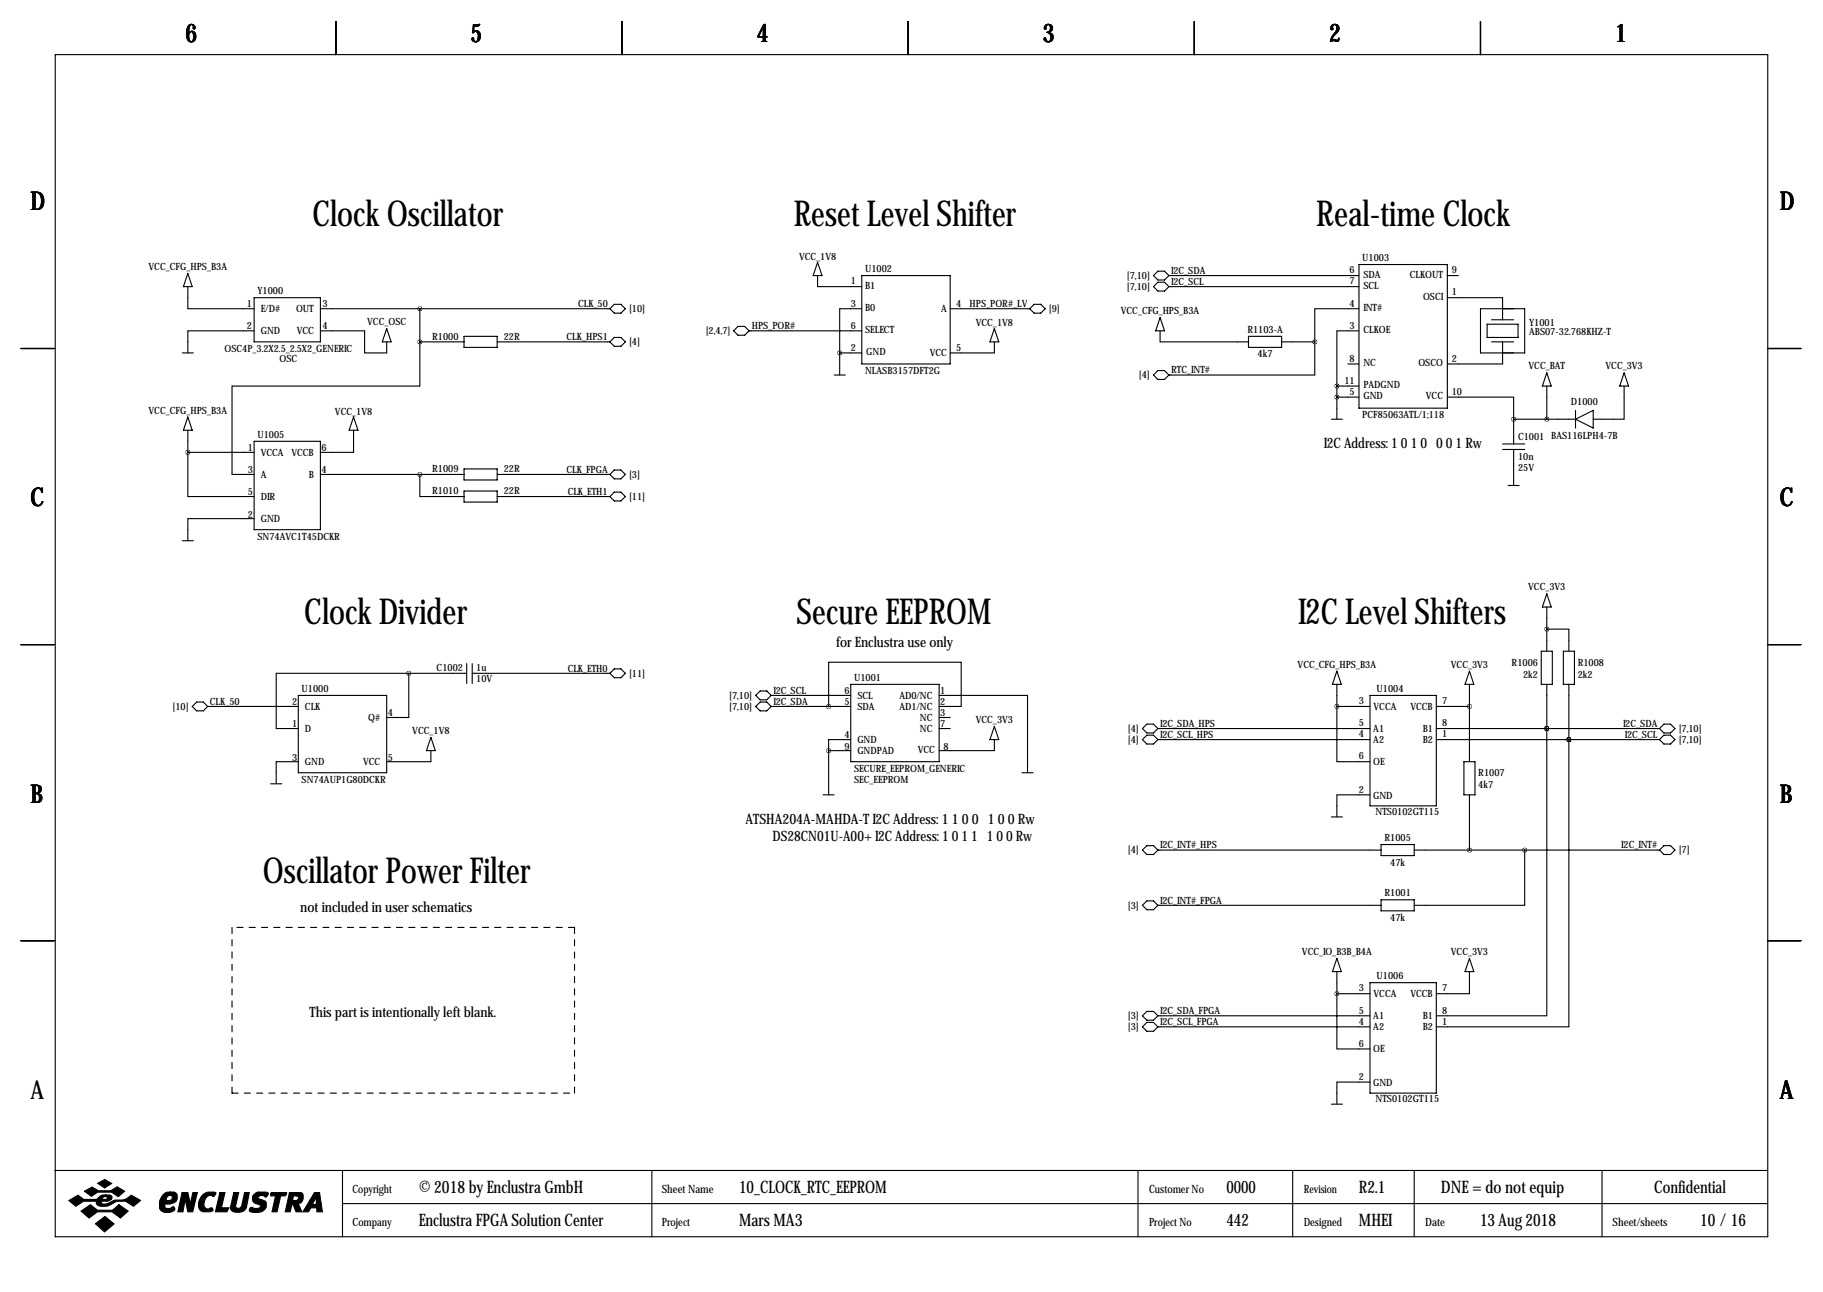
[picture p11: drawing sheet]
<svg xmlns="http://www.w3.org/2000/svg" width="419mm" height="297mm" viewBox="0 0 419 297" stroke-linecap="round" stroke-linejoin="round" font-family="sans-serif">
<g fill="none" stroke="#000" stroke-width=".25">
<path d="M12.7 12.6h393.7v271.7h-393.7zM77.2 4.9v7.7M143 4.9v7.7M208.8 4.9v7.7M274.6 4.9v7.7M340.4 4.9v7.7M43.2 65.9v5.1h15.2M43.2 62.9l1 3h-2zM58.4 76.1h-15.2v5M58.4 68.4h15.3v10.2h-15.3zM73.7 76.1h10.1v5h5.1v-2.5M73.7 71h66.5"/>
<path d="M88.9 75.6l1 3h-2zM96.5 78.6v10.2h-43.2v20.3h5.1M96.5 78.6h10.2M96.5 71v7.6M106.7 77.3h7.6v2.6h-7.6zM114.3 78.6h25.9M140.2 78.6l1-1h1.5l1.1 1-1.1 1h-1.5zM141.2 70h1.5l1.1 1-1.1 1h-1.5l-1-1zM168.7 76.1l1-1.1h1.5l1 1.1-1 1h-1.5zM172.2 76.1h25.9M188 60.3l1 3.1h-2.1zM188 63.4v2.5h10.1"/>
<path d="M198.1 71h-5.1v10.1M198.1 63.4h20.3v20.3h-20.3zM218.4 71h18.3M228.6 75.6l1 3h-2zM228.6 78.6v2.5h-10.2M236.7 71l1-1h1.6l1 1-1 1h-1.6zM265.2 65.9l1-1h1.5l1 1-1 1h-1.5zM265.2 63.4l1-1.1h1.5l1 1.1-1 1h-1.5zM266.7 76.1v2.5h20.3M266.7 73l1 3.1h-2zM268.7 63.4h43.7M268.7 65.9h43.7"/>
<path d="M287 77.3h7.6v2.6h-7.6zM294.6 78.6h7.7M302.3 78.6v7.6h-33.6M312.4 76.1h-5.1v12.7M312.4 71h-10.1v7.6M312.4 60.8h20.3v33h-20.3zM332.7 68.4h12.7v5.1M332.7 63.4h2.6M340.4 71h10.1v10.1h-10.1zM341.9 74.5h7.1v3.1h-7.1zM342.9 78.6h5.1M342.9 73.5h5.1"/>
<path d="M345.4 78.6v5.1h-12.7M4.8 80.1h7.6M41.9 81.1h2.5M43.2 98.9v5.1M43.2 95.9l1 3h-2zM81.3 98.9v5.1h-7.6M81.3 95.9l1 3h-2zM191.8 86.2h2.5M193 81.1h5.1M193 81.1v5.1M265.2 86.2l1-1h1.5l1 1-1 1h-1.5zM306.1 96.4h2.5"/>
<path d="M307.3 88.8h5.1M307.3 91.3h5.1M307.3 88.8v7.6M309.9 83.7h2.5M332.7 91.3h15.3v5.1M348 96.4h14.2M348 96.4v5.7M355.6 85.7l1 3.1h-2zM355.6 88.8v7.6M362.2 94.3v4.1M362.2 96.4l4.1-2.1v4.1zM373.4 88.8v7.6h-7.1"/>
<path d="M373.4 85.7l1 3.1h-2zM406.4 80.1h7.6M43.2 104v10.2h15.2M43.2 104h15.2M58.4 119.2h-15.2v5.1M58.4 101.5h15.3v20.3h-15.3zM73.7 109.1h33M96.5 109.1v5.1h10.2M106.7 107.8h7.6v2.5h-7.6zM106.7 112.9h7.6v2.5h-7.6zM114.3 109.1h25.9M114.3 114.2h25.9"/>
<path d="M141.2 108.1h1.5l1.1 1-1.1 1h-1.5l-1-1zM141.2 113.1h1.5l1.1 1.1-1.1 1h-1.5l-1-1zM345.4 102.1h5.1M345.4 103.3h5.1M346.7 111.6h2.5M348 103.3v8.3M41.9 124.3h2.5M355.6 139.6v10.1M355.6 136.5l1 3.1h-2zM4.8 148.2h7.6M68.6 159.9h20.3v17.8h-20.3zM94 154.8v10.2h-5.1"/>
<path d="M94 154.8h-30.5v12.7h5.1M94 154.8h13.3M107.3 152.6v4.5M108.6 154.8h31.6M108.6 152.6v4.5M140.2 154.8l1-1h1.5l1.1 1-1.1 1h-1.5zM174.8 158.9h1.5l1 1-1 1h-1.5l-1.1-1zM177.3 159.9h18.3M195.6 157.3h20.3v17.8h-20.3zM215.9 159.9h20.3v17.8M307.3 154.3l1.1 3h-2.1zM307.3 157.3v5.1"/>
<path d="M315 159.9h15.2v25.4h-15.2zM337.8 154.3l1 3h-2zM337.8 157.3v17.8M354.3 149.7h2.6v7.6h-2.6zM355.6 144.6h5.1v5.1M355.6 157.3v10.2M359.4 149.7h2.5v7.6h-2.5zM360.7 157.3v12.7M406.4 148.2h7.6M44.2 162.4l1-1h1.5l1.1 1-1.1 1h-1.5zM47.8 162.4h20.8M68.6 175.1h-5.1v5.1"/>
<path d="M99.1 172.6v2.5h-10.2M99.1 169.5l1 3.1h-2.1zM174.8 161.4h1.5l1 1-1 1h-1.5l-1.1-1zM177.3 162.4h18.3M190.5 162.4v-10.1h30.5v10.1h-5.1M190.5 172.6h5.1M190.5 172.6v10.1M195.6 170h-5.1v2.6M215.9 167.5h2.5M215.9 165h2.5M228.6 167l1 3h-2zM228.6 170v2.6h-12.7"/>
<path d="M234.9 177.7h2.6M262.6 167.5l1.1-1h1.5l1 1-1 1h-1.5zM262.6 170l1.1-1h1.5l1 1-1 1.1h-1.5zM266.2 167.5h48.8M266.2 170h48.8M307.3 162.4v12.7h7.7M307.3 162.4h7.7M330.2 162.4h7.6M330.2 167.5h51.3M330.2 170h51.3M336.5 175.1h2.6v7.6h-2.6zM355.6 167.5h.1"/>
<path d="M355.6 167.5v66h-25.4M360.7 170h.1M360.7 170v66.1h-30.5M381.5 167.5l1-1h1.5l1.1 1-1.1 1h-1.5zM382.5 169h1.5l1.1 1-1.1 1.1h-1.5l-1-1.1zM62.2 180.2h2.6M189.2 182.7h2.6M262.6 195.4l1.1-1h1.5l1 1-1 1.1h-1.5zM266.2 195.4h51.3M306.1 187.8h2.5M315 182.7h-7.7v5.1M317.5 194.2h7.6v2.5h-7.6z"/>
<path d="M325.1 195.4h56.4M337.8 182.7v12.7M350.5 195.4v12.7h-25.4M381.5 195.4l1-1h1.5l1.1 1-1.1 1.1h-1.5zM4.8 216.3h7.6M262.6 208.1l1.1-1h1.5l1 1-1 1.1h-1.5zM266.2 208.1h51.3M317.5 206.9h7.6v2.5h-7.6zM406.4 216.3h7.6M262.6 233.5l1.1-1h1.5l1 1-1 1.1h-1.5zM262.6 236.1l1.1-1h1.5l1 1-1 1h-1.5zM266.2 233.5h48.8"/>
<path d="M266.2 236.1h48.8M307.3 228.5v12.7h7.7M307.3 228.5h7.7M307.3 223.4v5.1M307.3 220.3l1.1 3.1h-2.1zM315 225.9h15.2v25.4h-15.2zM337.8 223.4v5.1h-7.6M337.8 220.3l1 3.1h-2zM306.1 253.9h2.5M315 248.8h-7.7v5.1M12.6 269.1h393.7M78.7 269.1v15.2"/>
<path d="M78.7 276.7h327.6M149.9 269.1v15.2M261.6 269.1v15.2M297.2 269.1v15.2M325.1 269.1v15.2M368.3 269.1v15.2"/>
</g>
<g fill="#000" stroke="#000" stroke-width=".25">
<path d="M15.8 276l2.1-1.2 1.4 1h2.8l.3-.2a1.77 1.77 0 0 1 1.9-.9v.4l-.6 .2-.2 .5h.9l.3-.6-.4-.1v-.4h.9a.59 .59 0 0 1 .6 .7l-.2 .4-.8 .4h-1.4l-.1 .1 .1 .4a3.2 3.2 0 0 0 2.7-.7l.3-.1a4 4 0 0 0 3.8-1.1l2.1 1.2-1.6 1.3a4 4 0 0 0-5.5-.2 2.66 2.66 0 0 1-2.9-.2l-.1-.7h-3l-1.8 1.1zM19.4 273.9l1.8-1 1.4 .9h2.9l1.4-.9 1.8 1-1.5 1.2-1.5-1h-3.2l-1.5 .9zM22.5 272l1.6-.8 1.6 .9-1.6 1zM18.6 278.4l2.2-1.4 1.6 1.2h3.5l1.4-1.2 2.2 1.4-1.8 1.6-1.9-1.4h-3.4l-1.9 1.4zM37.4 274.7a1.75 1.75 0 0 1 1.8-.6v.7a.82 .82 0 0 0-.8 1.2h.6a.6 .6 0 0 0 .6-.5 .6 .6 0 0 0-.4-.7v-.7h.8l.5 .3a1.61 1.61 0 0 1 0 1.7 1.61 1.61 0 0 1-1.5 .7h-1v.9l.2 .1h.9l.7-.4 .4 .4a1.06 1.06 0 0 1-1.3 1 1.82 1.82 0 0 1-2.2-1.1 3.5 3.5 0 0 1 .7-3zM41.9 274.2h1.3l.5 2.6 .6-2.6h1.1l-1.1 4.4h-1.1l-.6-2.9-.5 2.9h-1.2zM46.7 274.6a2.78 2.78 0 0 1 2.9-.4l-.4 .9a1.32 1.32 0 0 0-2.1 .8l-.2 .8a.98 .98 0 0 0 1.1 1.2 .55 .55 0 0 1 .6-.2 .55 .55 0 0 1 .4 .6l-.7 .3-1.8-.1a1.79 1.79 0 0 1-.8-2.3zM50.5 274.2h1.2l-.8 3.5h1.7l-.4 .9h-2.7zM53.7 274.2h1.2l-.7 3.1a.73 .73 0 0 0 .7 .5 .73 .73 0 0 0 .7-.6l.6-3h1.1l-.7 3.4a2.28 2.28 0 0 1-3.6 .4v-.4zM58.3 274.7l.8-.6h2.1l.5 .2v.2l-.6 .7a.96 .96 0 0 0-1-.4 .96 .96 0 0 0-.8 .6l1.7 .8a1.71 1.71 0 0 1-.1 1.8 1.71 1.71 0 0 1-1.7 .8l-1.4-.2a.51 .51 0 0 1-.4-.7 .51 .51 0 0 1 .8-.2l1 .1a.52 .52 0 0 0 .6-.2 .52 .52 0 0 0-.2-.7 1.39 1.39 0 0 1-1.4-.6 1.39 1.39 0 0 1 .1-1.6zM62.2 274.4l.2-.2h3.5l-.1 .4-.3 .3h-1l-.8 3.7h-1.2l.8-3.7h-1.1zM66.5 274.2h1.7v.7h-.7l-.2 1.1h.9l.3-.3a.44 .44 0 0 0 .1-.5 .44 .44 0 0 0-.4-.3v-.7h1l.3 .2 .2 .3v.9a1.03 1.03 0 0 1-1.2 1l.9 2h-1.3l-.8-1.8h-.1l-.5 1.8h-1.1z"/>
<path d="M72.3 274.2h1.2l.6 4.4h-1.3v-.9h-1.3l-.6 .9h-1.3l1.7-2.7h1l-.4 .8 .2 .2h.4l.2-.2v-1.5l-.4 .7h-1zM21.9 281.3l2.2-1.6 2.1 1.7-2.2 1.8z"/>
</g>
<path d="M53.3 213.2v38.1M132.1 213.2h-78.8M53.3 251.3h78.8M132.1 251.3v-38.1" fill="none" stroke="#000" stroke-width=".25" stroke-dasharray="1.4 1.4"/>
<path d="M93.9 154.8a.05 .05 0 0 0 .1 0 .05 .05 0 0 0-.1 0zM96.5 71a.05 .05 0 0 0 .1 0 .05 .05 0 0 0-.1 0zM347.9 96.4a.05 .05 0 0 0 .1 0 .05 .05 0 0 0-.1 0zM307.3 88.8a.05 .05 0 0 0 .1 0 .05 .05 0 0 0-.1 0zM307.3 91.3a.05 .05 0 0 0 .1 0 .05 .05 0 0 0-.1 0zM337.8 195.4a.05 .05 0 0 0 .1 0 .05 .05 0 0 0-.1 0zM337.8 162.4a.05 .05 0 0 0 .1 0 .05 .05 0 0 0-.1 0zM307.3 162.4a.05 .05 0 0 0 .1 0 .05 .05 0 0 0-.1 0zM193 81.1a.05 .05 0 0 0 .1 0 .05 .05 0 0 0-.1 0zM302.2 78.6a.05 .05 0 0 0 .1 0 .05 .05 0 0 0-.1 0zM360.6 170a.05 .05 0 0 0 .1 0 .05 .05 0 0 0-.1 0zM96.5 109.1a.05 .05 0 0 0 .1 0 .05 .05 0 0 0-.1 0zM96.5 78.6a.05 .05 0 0 0 .1 0 .05 .05 0 0 0-.1 0zM43.1 104a.05 .05 0 0 0 .1 0 .05 .05 0 0 0-.1 0zM307.3 228.5a.05 .05 0 0 0 .1 0 .05 .05 0 0 0-.1 0zM360.6 170a.05 .05 0 0 0 .1 0 .05 .05 0 0 0-.1 0zM350.5 195.4a.05 .05 0 0 0 .1 0 .05 .05 0 0 0-.1 0z" fill="#000" stroke="#000" stroke-width="1"/>
<g font-size="8.2">
<text x="71.8" y="51.9">Clock Oscillator</text>
<text x="182.5" y="51.9">Reset Level Shifter</text>
<text x="302.6" y="51.9">Real-time Clock</text>
<text x="70" y="143.4">Clock Divider</text>
<text x="183.1" y="143.4">Secure EEPROM</text>
<text x="298.4" y="143.4">I2C Level Shifters</text>
<text x="60.5" y="203.1">Oscillator Power Filter</text>
</g>
<g font-size="5.9">
<text x="42.7" y="9.8">6</text>
<text x="108.2" y="9.8">5</text>
<text x="174" y="9.8">4</text>
<text x="239.8" y="9.8">3</text>
<text x="305.6" y="9.8">2</text>
<text x="371.3" y="9.8">1</text>
<text x="7" y="48.4">D</text>
<text x="409.2" y="48.4">D</text>
<text x="7" y="116.4">C</text>
<text x="409.2" y="116.4">C</text>
<text x="7" y="184.5">B</text>
<text x="409.2" y="184.5">B</text>
<text x="7" y="252.6">A</text>
<text x="409.2" y="252.6">A</text>
</g>
<g font-size="4">
<text x="96.3" y="274.2">© 2018 by Enclustra GmbH</text>
<text x="169.9" y="274.2">10_CLOCK_RTC_EEPROM</text>
<text x="281.9" y="274.2">0000</text>
<text x="312.4" y="274.2">R2.1</text>
<text x="331.3" y="274.2">DNE = do not equip</text>
<text x="380.3" y="274.2">Confidential</text>
<text x="96.3" y="281.8">Enclustra FPGA Solution Center</text>
<text x="169.9" y="281.8">Mars MA3</text>
<text x="281.9" y="281.8">442</text>
<text x="312.4" y="281.8">MHEI</text>
<text x="340.3" y="281.8">13 Aug 2018</text>
<text x="390.9" y="281.8">10 / 16</text>
</g>
<g font-size="3.3">
<text x="304.3" y="103">I2C Address: 1 0 1 0 0 0 1 Rw</text>
<text x="192.2" y="148.7">for Enclustra use only</text>
<text x="171.4" y="189.3">ATSHA204A-MAHDA-T I2C Address: 1 1 0 0 1 0 0 Rw</text>
<text x="177.6" y="193.4">DS28CN01U-A00+ I2C Address: 1 0 1 1 1 0 0 Rw</text>
<text x="69" y="209.7">not included in user schematics</text>
<text x="71.2" y="233.8">This part is intentionally left blank.</text>
</g>
<g font-size="2.6">
<text x="81" y="274.2">Copyright</text>
<text x="152.1" y="274.2">Sheet Name</text>
<text x="264.2" y="274.2">Customer No</text>
<text x="299.7" y="274.2">Revision</text>
<text x="81" y="281.8">Company</text>
<text x="152.1" y="281.8">Project</text>
<text x="264.2" y="281.8">Project No</text>
<text x="299.7" y="281.8">Designed</text>
<text x="327.7" y="281.8">Date</text>
<text x="370.7" y="281.8">Sheet/sheets</text>
</g>
<g font-size="2.3">
<text x="183.7" y="59.8">VCC_1V8</text>
<text x="34.2" y="62.1">VCC_CFG_HPS_B3A</text>
<text x="195.6" y="65.4">1</text>
<text x="198.9" y="62.6">U1002</text>
<text x="259.1" y="64.1">[7,10]</text>
<text x="269.2" y="65.5">I2C_SCL</text>
<text x="269.2" y="63">I2C_SDA</text>
<text x="310.2" y="62.9">6</text>
<text x="310.2" y="65.4">7</text>
<text x="313.2" y="60.1">U1003</text>
<text x="313.4" y="63.9">SDA</text>
<text x="324.1" y="63.9">CLKOUT</text>
<text x="333.8" y="62.9">9</text>
<text x="56.7" y="70.5">1</text>
<text x="59.2" y="67.7">Y1000</text>
<text x="59.9" y="71.7">E/D#</text>
<text x="68.1" y="71.7">OUT</text>
<text x="74.2" y="70.5">3</text>
<text x="132.9" y="70.6">CLK_50</text>
<text x="144.6" y="71.7">[10]</text>
<text x="195.6" y="70.5">3</text>
<text x="198.9" y="66.4">B1</text>
<text x="198.9" y="71.5">B0</text>
<text x="216.4" y="71.7">A</text>
<text x="219.8" y="70.5">4</text>
<text x="222.9" y="70.6">HPS_POR#_LV</text>
<text x="241.1" y="71.7">[9]</text>
<text x="259.1" y="66.7">[7,10]</text>
<text x="310.2" y="70.5">4</text>
<text x="313.4" y="66.4">SCL</text>
<text x="313.4" y="71.5">INT#</text>
<text x="327.2" y="69">OSCI</text>
<text x="333.8" y="67.9">1</text>
<text x="56.7" y="75.6">2</text>
<text x="59.9" y="76.8">GND</text>
<text x="68.2" y="76.8">VCC</text>
<text x="74.2" y="75.6">4</text>
<text x="84.4" y="74.8">VCC_OSC</text>
<text x="162.3" y="76.8">[2,4,7]</text>
<text x="172.8" y="75.7">HPS_POR#</text>
<text x="195.6" y="75.6">6</text>
<text x="198.9" y="76.6">SELECT</text>
<text x="224.3" y="75">VCC_1V8</text>
<text x="257.7" y="72.2">VCC_CFG_HPS_B3A</text>
<text x="286.8" y="76.6">R1103-A</text>
<text x="310.2" y="75.6">3</text>
<text x="313.4" y="76.6">CLKOE</text>
<text x="351.5" y="75">Y1001</text>
<text x="351.5" y="77.1">ABS07-32.768KHZ-T</text>
<text x="51.6" y="80.9">OSC4P_3.2X2.5_2.5X2_GENERIC</text>
<text x="64.3" y="83.2">OSC</text>
<text x="99.4" y="78.1">R1000</text>
<text x="115.8" y="78.1">22R</text>
<text x="130.3" y="78.2">CLK_HPS1</text>
<text x="144.6" y="79.4">[4]</text>
<text x="195.6" y="80.6">2</text>
<text x="199.1" y="81.7">GND</text>
<text x="213.8" y="81.9">VCC</text>
<text x="219.8" y="80.6">5</text>
<text x="289.1" y="82.2">4k7</text>
<text x="310.2" y="83.2">8</text>
<text x="333.8" y="83.2">2</text>
<text x="198.9" y="86">NLASB3157DFT2G</text>
<text x="261.8" y="87">[4]</text>
<text x="269.2" y="85.8">RTC_INT#</text>
<text x="309.1" y="88.3">11</text>
<text x="313.4" y="84.2">NC</text>
<text x="313.4" y="89.3">PADGND</text>
<text x="326.1" y="84.2">OSCO</text>
<text x="351.4" y="84.9">VCC_BAT</text>
<text x="369.1" y="84.9">VCC_3V3</text>
<text x="34.2" y="95.1">VCC_CFG_HPS_B3A</text>
<text x="77" y="95.4">VCC_1V8</text>
<text x="310.2" y="90.8">5</text>
<text x="313.4" y="91.8">GND</text>
<text x="327.8" y="91.8">VCC</text>
<text x="333.8" y="90.8">10</text>
<text x="361.2" y="93.1">D1000</text>
<text x="59.2" y="100.7">U1005</text>
<text x="313.2" y="96.1">PCF85063ATL/1;118</text>
<text x="349" y="101.2">C1001 BAS116LPH4-7B</text>
<text x="57" y="103.7">1</text>
<text x="59.9" y="104.8">VCCA</text>
<text x="67" y="104.8">VCCB</text>
<text x="73.9" y="103.7">6</text>
<text x="349" y="105.8">10n</text>
<text x="57" y="108.8">3</text>
<text x="57" y="113.9">5</text>
<text x="59.9" y="109.8">A</text>
<text x="71" y="109.8">B</text>
<text x="73.9" y="108.8">4</text>
<text x="99.4" y="108.6">R1009</text>
<text x="99.4" y="113.7">R1010</text>
<text x="115.8" y="108.6">22R</text>
<text x="115.8" y="113.7">22R</text>
<text x="130.3" y="108.7">CLK_FPGA</text>
<text x="130.5" y="113.8">CLK_ETH1</text>
<text x="144.6" y="109.8">[3]</text>
<text x="349" y="108.3">25V</text>
<text x="57" y="119">2</text>
<text x="59.9" y="114.9">DIR</text>
<text x="144.6" y="114.9">[11]</text>
<text x="59.2" y="124.1">SN74AVC1T45DCKR</text>
<text x="59.9" y="120">GND</text>
<text x="351.3" y="135.7">VCC_3V3</text>
<text x="100.4" y="154.3">C1002</text>
<text x="109.5" y="154.3">1u</text>
<text x="130.5" y="154.4">CLK_ETH0</text>
<text x="144.6" y="155.6">[11]</text>
<text x="298.3" y="153.5">VCC_CFG_HPS_B3A</text>
<text x="333.6" y="153.5">VCC_3V3</text>
<text x="347.5" y="153">R1006</text>
<text x="350.2" y="155.8">2k2</text>
<text x="362.7" y="153">R1008</text>
<text x="362.7" y="155.8">2k2</text>
<text x="69.3" y="159.1">U1000</text>
<text x="109.5" y="156.8">10V</text>
<text x="167.6" y="160.6">[7,10]</text>
<text x="177.8" y="159.5">I2C_SCL</text>
<text x="194.2" y="159.6">6</text>
<text x="196.3" y="156.6">U1001</text>
<text x="197.1" y="160.6">SCL</text>
<text x="206.8" y="160.6">AD0/NC</text>
<text x="216.2" y="159.6">1</text>
<text x="312.4" y="161.9">3</text>
<text x="316.5" y="159.1">U1004</text>
<text x="331.6" y="161.9">7</text>
<text x="39.7" y="163.2">[10]</text>
<text x="48.3" y="162">CLK_50</text>
<text x="67.2" y="162.2">2</text>
<text x="67.2" y="167.2">1</text>
<text x="70.1" y="163.2">CLK</text>
<text x="84.6" y="165.7">Q#</text>
<text x="89.2" y="164.7">4</text>
<text x="167.6" y="163.2">[7,10]</text>
<text x="177.8" y="162">I2C_SDA</text>
<text x="194.2" y="162.2">5</text>
<text x="197.1" y="163.2">SDA</text>
<text x="206.8" y="163.2">AD1/NC</text>
<text x="211.5" y="165.7">NC</text>
<text x="216.2" y="162.2">2</text>
<text x="216.2" y="164.7">3</text>
<text x="216.2" y="167.2">7</text>
<text x="224.3" y="166.2">VCC_3V3</text>
<text x="266.7" y="167.1">I2C_SDA_HPS</text>
<text x="312.4" y="167">5</text>
<text x="315.8" y="163.3">VCCA</text>
<text x="324.3" y="163.3">VCCB</text>
<text x="331.6" y="167">8</text>
<text x="373.1" y="167.1">I2C_SDA</text>
<text x="70.1" y="168.3">D</text>
<text x="94.8" y="168.8">VCC_1V8</text>
<text x="194.2" y="169.8">4</text>
<text x="194.2" y="172.3">9</text>
<text x="197.1" y="170.8">GND</text>
<text x="197.1" y="173.3">GNDPAD</text>
<text x="211" y="173.1">VCC</text>
<text x="211.5" y="168.3">NC</text>
<text x="216.9" y="172.3">8</text>
<text x="259.3" y="168.3">[4]</text>
<text x="259.3" y="170.8">[4]</text>
<text x="266.7" y="169.6">I2C_SCL_HPS</text>
<text x="312.4" y="169.5">4</text>
<text x="315.7" y="168.3">A1</text>
<text x="315.7" y="170.8">A2</text>
<text x="327.1" y="168.3">B1</text>
<text x="327.1" y="170.8">B2</text>
<text x="331.6" y="169.5">1</text>
<text x="373.5" y="169.6">I2C_SCL</text>
<text x="385.9" y="168.3">[7,10]</text>
<text x="385.9" y="170.8">[7,10]</text>
<text x="67.2" y="174.9">3</text>
<text x="69.3" y="180">SN74AUP1G80DCKR</text>
<text x="70.1" y="175.9">GND</text>
<text x="83.5" y="175.9">VCC</text>
<text x="89.2" y="174.9">5</text>
<text x="196.3" y="177.4">SECURE_EEPROM_GENERIC</text>
<text x="196.3" y="180">SEC_EEPROM</text>
<text x="312.4" y="174.6">6</text>
<text x="315.7" y="175.9">OE</text>
<text x="339.9" y="178.4">R1007</text>
<text x="312.4" y="182.2">2</text>
<text x="315.7" y="183.6">GND</text>
<text x="339.9" y="181.2">4k7</text>
<text x="316.2" y="187.3">NTS0102GT115</text>
<text x="259.3" y="196.2">[4]</text>
<text x="266.7" y="195">I2C_INT#_HPS</text>
<text x="318.3" y="193.4">R1005</text>
<text x="372.7" y="195">I2C_INT#</text>
<text x="385.9" y="196.2">[7]</text>
<text x="319.6" y="199">47k</text>
<text x="259.3" y="208.9">[3]</text>
<text x="266.7" y="207.7">I2C_INT#_FPGA</text>
<text x="318.3" y="206.1">R1001</text>
<text x="319.6" y="211.7">47k</text>
<text x="299.3" y="219.6">VCC_IO_B3B_B4A</text>
<text x="333.6" y="219.6">VCC_3V3</text>
<text x="312.4" y="228">3</text>
<text x="316.5" y="225.2">U1006</text>
<text x="331.6" y="228">7</text>
<text x="266.7" y="233.1">I2C_SDA_FPGA</text>
<text x="312.4" y="233">5</text>
<text x="315.8" y="229.3">VCCA</text>
<text x="324.3" y="229.3">VCCB</text>
<text x="331.6" y="233">8</text>
<text x="259.3" y="234.3">[3]</text>
<text x="259.3" y="236.8">[3]</text>
<text x="266.7" y="235.7">I2C_SCL_FPGA</text>
<text x="312.4" y="235.6">4</text>
<text x="315.7" y="234.3">A1</text>
<text x="315.7" y="236.8">A2</text>
<text x="327.1" y="234.3">B1</text>
<text x="327.1" y="236.8">B2</text>
<text x="331.6" y="235.6">1</text>
<text x="312.4" y="240.7">6</text>
<text x="315.7" y="241.9">OE</text>
<text x="312.4" y="248.3">2</text>
<text x="315.7" y="249.6">GND</text>
<text x="316.2" y="253.4">NTS0102GT115</text>
</g>
</svg>
